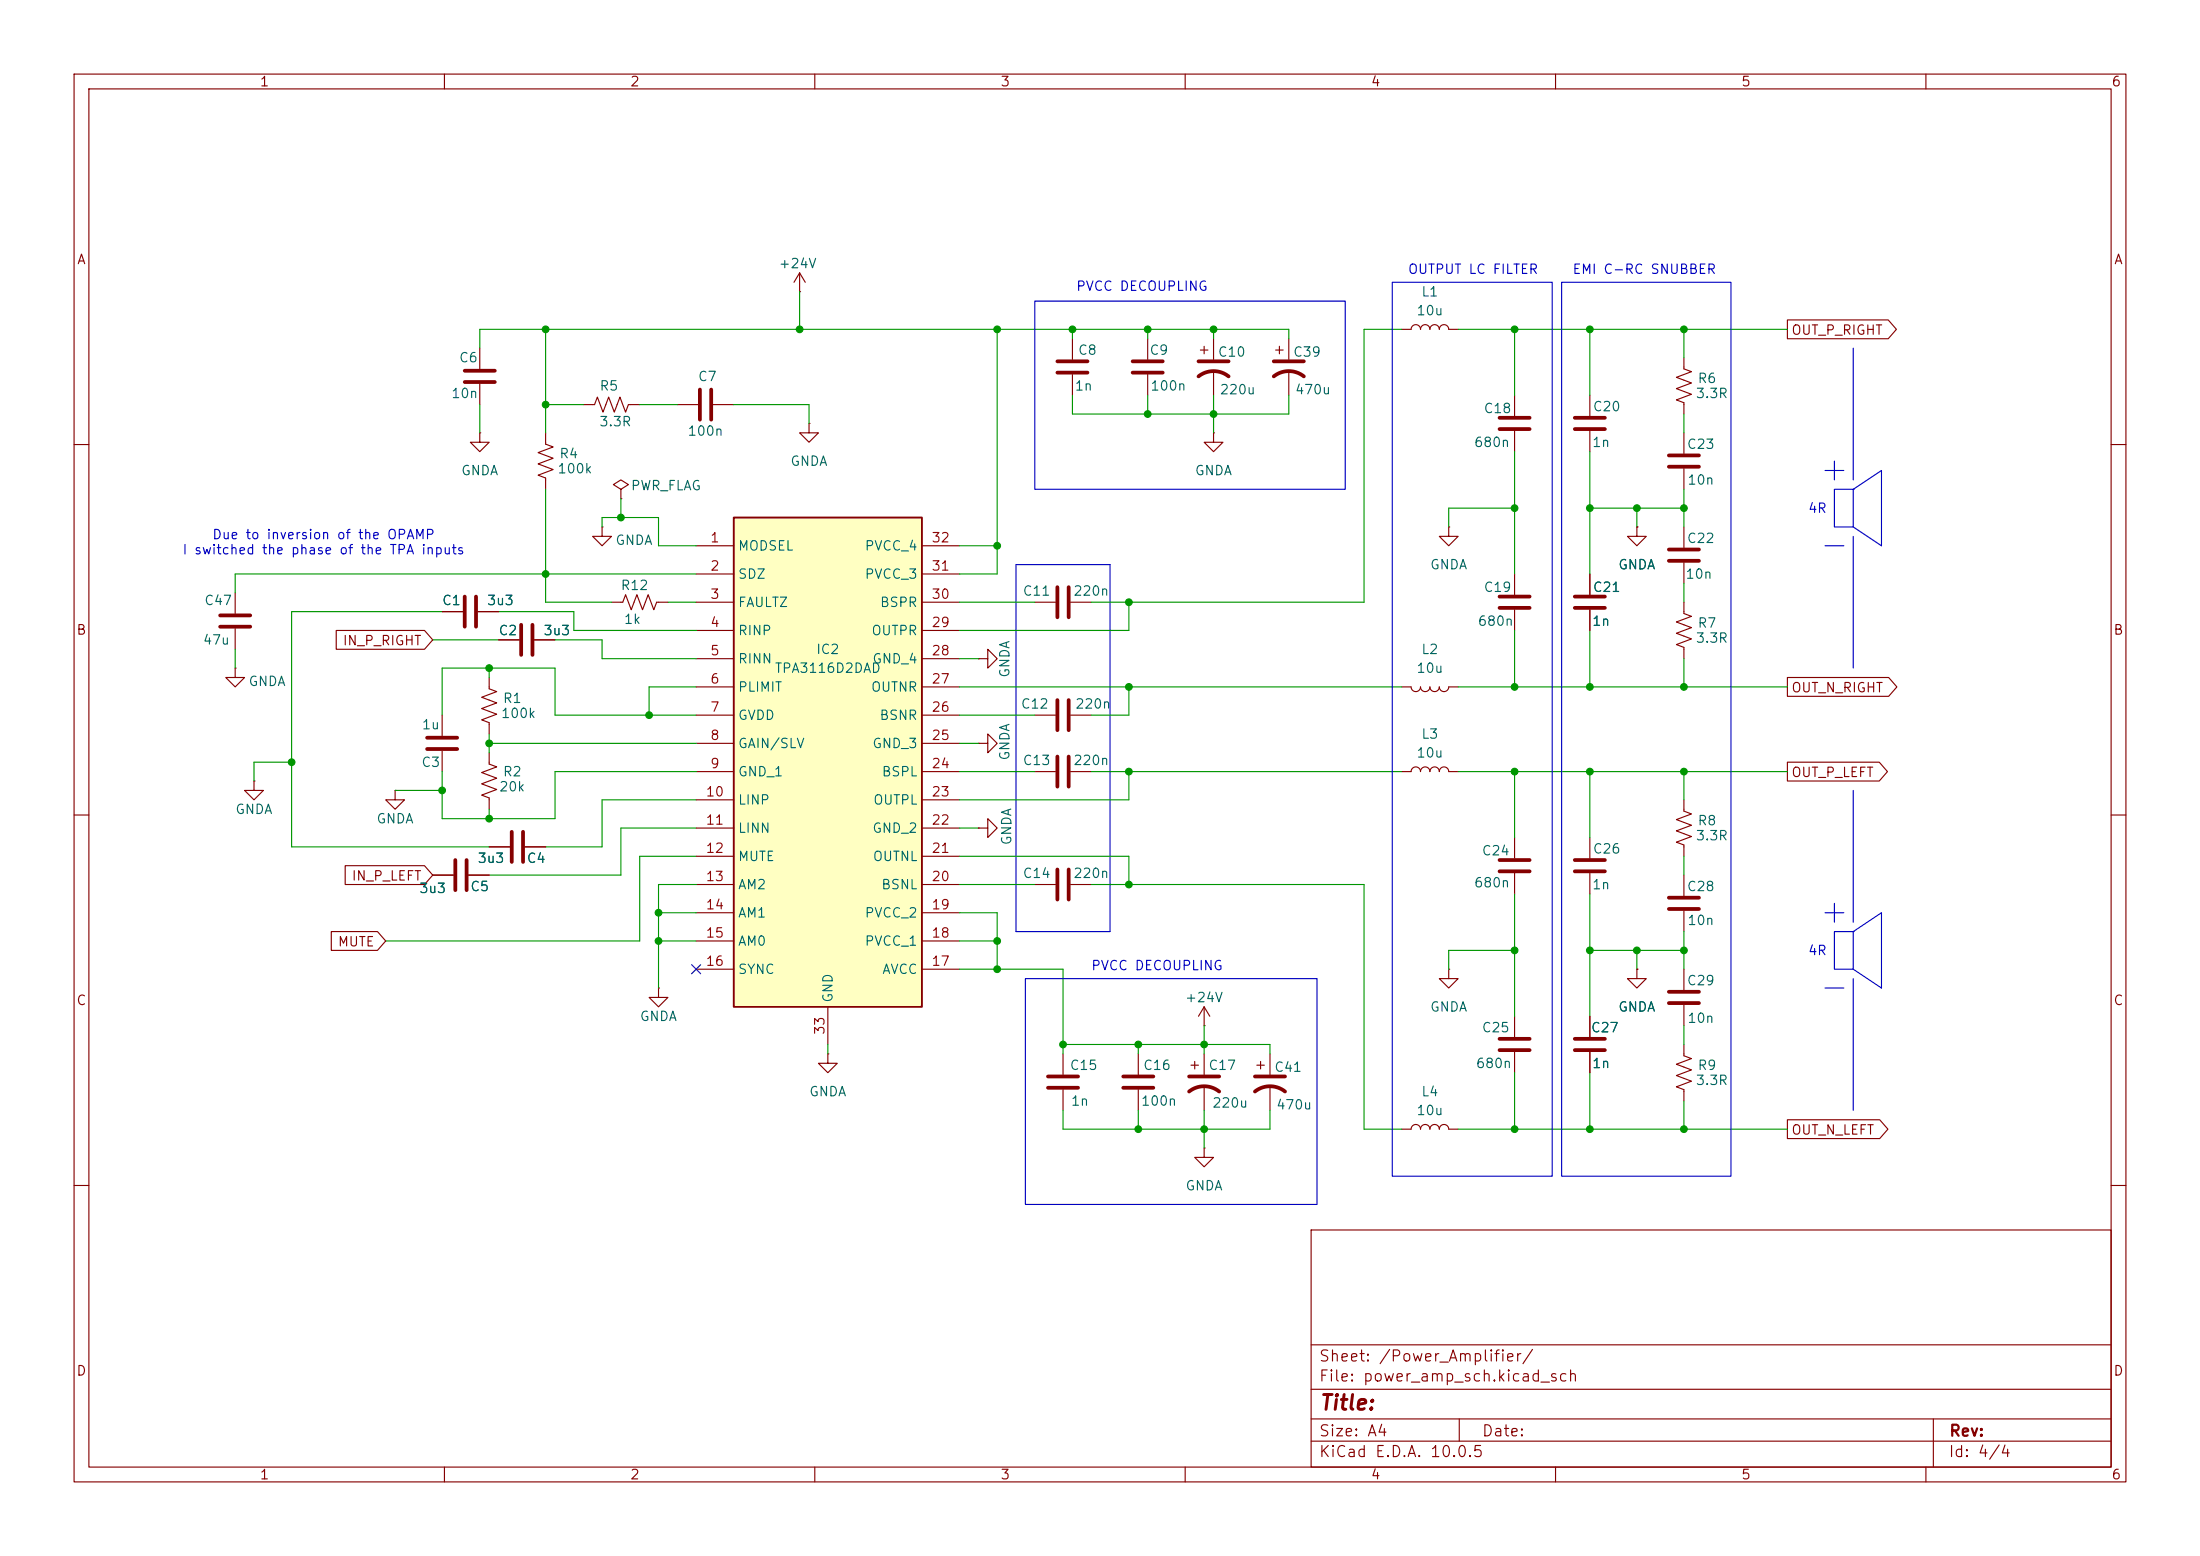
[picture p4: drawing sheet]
<svg xmlns="http://www.w3.org/2000/svg" width="297mm" height="210mm" viewBox="0 0 297 210" stroke-linecap="round" stroke-linejoin="round" font-family="sans-serif">
<g fill="none" stroke="#840000" stroke-width=".15">
<path d="M10 10h277v190h-277zM12 12h273v186h-273zM60 10v2M110 10v2M160 10v2M210 10v2M260 10v2M64.8 58.4v1.3h1.2l-1.2 1.3-1.3-1.3h1.3M64.8 58.4h.1M64.8 47v2.8M64.8 51.8v2.8M73.7 58.4v1.5l1 .4-2.1 .8 2.1 .7-2.1 .8 2.1 .8-2.1 .7 1.1 .4v1.5"/>
<path d="M91.4 54.6h2.8M96.3 54.6h2.8M189.2 44.5h1.3a.64 .64 0 0 1 .6-.7 .64 .64 0 0 1 .7 .7 .64 .64 0 0 1 .6-.7 .64 .64 0 0 1 .6 .7 .64 .64 0 0 1 .7-.7 .64 .64 0 0 1 .6 .7 .64 .64 0 0 1 .6-.7 .64 .64 0 0 1 .7 .7h1.2M10 60h2M81.3 71.1v1.3h1.2l-1.2 1.3-1.3-1.3h1.3M81.3 71.1h.1M83.8 66l1-.6-1-.6-1 .6 1 .6v1.3M83.8 67.3h.1M195.6 71.1v1.3h1.2l-1.2 1.3-1.3-1.3h1.3M195.6 71.1h.1M204.5 77.5v2.8M285 60h2"/>
<path d="M31.7 90.2v1.2h1.3l-1.3 1.3-1.2-1.3h1.2M31.7 90.2h.1M31.7 80v2.8M31.7 84.8v2.8M59.7 82.6h2.8M64.5 82.6h2.8M66 91.4v1.6l1.1 .3-2.1 .8 2.1 .8-2.1 .7 2.1 .8-2.1 .8 1 .3v1.6M67.3 86.4h2.8M72.1 86.4h2.8M82.5 81.3h1.6l.4-1 .7 2 .8-2 .7 2 .8-2 .8 2 .3-1h1.6M189.2 92.7h1.3a.64 .64 0 0 0 .6 .6 .64 .64 0 0 0 .7-.6 .64 .64 0 0 0 .6 .6 .64 .64 0 0 0 .6-.6 .64 .64 0 0 0 .7 .6 .64 .64 0 0 0 .6-.6 .64 .64 0 0 0 .6 .6 .64 .64 0 0 0 .7-.6h1.2M204.5 82.3v2.8"/>
<path d="M10 110h2M34.3 105.4v1.3h1.3l-1.3 1.3-1.3-1.3h1.3M34.3 105.4h.1M53.3 106.7v1.3h1.3l-1.3 1.2-1.2-1.2h1.2M53.3 106.7h.1M66 101.6v1.5l1.1 .4-2.1 .8 2.1 .7-2.1 .8 2.1 .8-2.1 .7 1 .4v1.5M132.1 111.8h1.2v-1.3l1.3 1.3-1.3 1.2v-1.2M132.1 111.8h.1M132.1 100.3h1.2v-1.2l1.3 1.2-1.3 1.3v-1.3M132.1 100.3h.1M139.7 104.1h2.8M139.7 119.4h2.8"/>
<path d="M144.5 104.1h2.8M144.5 119.4h2.8M204.5 113v2.8M204.5 117.9v2.8M214.6 113v2.8M214.6 117.9v2.8M285 110h2M88.9 133.4v1.2h1.3l-1.3 1.3-1.3-1.3h1.3M88.9 133.4h.1M204.5 137.2v2.8M214.6 137.2v2.8M204.5 142v2.8"/>
<path d="M214.6 142v2.8M10 160h2M177 166h108v32h-108zM285 160h2M60 198v2M110 198v2M160 198v2M177 194.5h108M177 191.5h108M177 187.5h108M177 181.5h108M197 191.5v3"/>
<path d="M210 198v2M260 198v2M261 191.5v6.5"/>
</g>
<g fill="none" stroke="#840000" stroke-width=".51">
<path d="M62.7 51.6h4.1M62.7 50h4.1M94.5 52.6v4M96 52.6v4M29.7 84.6h4.1M29.7 83.1h4.1M62.7 80.5v4.1M64.3 80.5v4.1M70.4 84.3v4.1M71.9 84.3v4.1M202.4 80.5h4.1M202.4 82h4.1"/>
<path d="M142.7 102.1v4.1M142.7 117.3v4.1M144.3 102.1v4.1M144.3 117.3v4.1M202.4 116.1h4.1M202.4 117.6h4.1M212.6 116.1h4.1M212.6 117.6h4.1M202.4 140.2h4.1M202.4 141.7h4.1M212.6 140.2h4.1M212.6 141.7h4.1"/>
</g>
<path d="M99.1 69.9h25.4v66h-25.4z" fill="#ffffc2"/>
<path d="M99.1 69.9h25.4v66h-25.4z" fill="none" stroke="#840000" stroke-width=".25"/>
<g fill="none" stroke="#840000" stroke-width=".15">
<path d="M107.9 39.4h.1M107.9 36.8l-.7 1.3M107.9 36.8l.8 1.3M107.9 36.8v2.6M78.7 54.6h1.6l.3-1 .8 2 .8-2 .7 2 .8-2 .8 2 .3-1h1.6M109.2 57.2v1.2h1.3l-1.3 1.3-1.3-1.3h1.3M109.2 57.2h.1M144.8 45.7v2.8M144.8 50.5v2.8M154.9 45.7v2.8M154.9 50.5v2.8M162.1 47.2h1"/>
<path d="M162.6 46.7v1.1M163.8 58.4v1.3h1.3l-1.3 1.3-1.2-1.3h1.2M163.8 58.4h.1M163.8 45.7v2.8M163.8 50v3.3M172.2 47.2h1M172.7 46.7v1.1M174 45.7v2.8M174 50v3.3M204.5 53.3v2.8M204.5 58.2v2.8M214.6 53.3v2.8"/>
<path d="M214.6 58.2v2.8M227.3 48.3v1.5l1 .4-2 .7 2 .8-2 .8 2 .7-2 .8 1 .4v1.5M227.3 58.4v2.8M241.3 43.2h13.6l1.1 1.3-1.1 1.2h-13.6zM94 73.7h5.1M94 77.5h5.1M124.5 73.7h5M124.5 77.5h5M214.6 77.5v2.8M221 71.1v1.3h1.2l-1.2 1.3-1.3-1.3h1.3M221 71.1h.1M227.3 63.2v2.8"/>
<path d="M227.3 71.1v2.8M227.3 75.9v2.8M45.4 85.1h11.9l1.1 1.3-1.1 1.2h-11.9zM59.7 96.5v2.8M59.7 82.6h2.8M64.5 82.6h2.8M67.3 86.4h2.8M72.1 86.4h2.8M94 81.3h5.1M94 85.1h5.1M94 88.9h5.1M94 92.7h5.1"/>
<path d="M94 96.5h5.1M124.5 81.3h5M124.5 85.1h5M124.5 88.9h5M124.5 92.7h5M124.5 96.5h5M132.1 88.9h1.2v-1.3l1.3 1.3-1.3 1.3v-1.3M132.1 88.9h.1M139.7 81.3h2.8M139.7 96.5h2.8M144.5 81.3h2.8M144.5 96.5h2.8"/>
<path d="M214.6 82.3v2.8M227.3 81.3v1.5l1 .4-2 .7 2 .8-2 .8 2 .7-2 .8 1 .4v1.5M241.3 91.4h13.7l1.1 1.3-1.1 1.3h-13.7zM46.6 116.8h10.7l1.1 1.3-1.1 1.3h-10.7zM58.4 118.1h2.8M59.7 101.3v2.8M63.2 118.1h2.8M66 114.3h2.8M70.9 114.3h2.8M94 100.3h5.1M94 104.1h5.1M94 108h5.1"/>
<path d="M94 111.8h5.1M94 115.6h5.1M94 119.4h5.1M124.5 100.3h5M124.5 104.1h5M124.5 108h5M124.5 111.8h5M124.5 115.6h5M124.5 119.4h5M189.2 104.1h1.3a.64 .64 0 0 1 .6-.6 .64 .64 0 0 1 .7 .6 .64 .64 0 0 1 .6-.6 .64 .64 0 0 1 .6 .6 .64 .64 0 0 1 .7-.6 .64 .64 0 0 1 .6 .6 .64 .64 0 0 1 .6-.6 .64 .64 0 0 1 .7 .6h1.2M227.3 108v1.5l1 .4-2 .7 2 .8-2 .7 2 .8-2 .8 1 .3v1.6M227.3 118.1v2.8"/>
<path d="M241.3 102.9h12.4l1.1 1.2-1.1 1.3h-12.4zM44.7 125.7h6.3l1.1 1.3-1.1 1.3h-6.3zM94 123.2h5.1M94 127h5.1M94 130.8h5.1M111.8 135.9v5.1M124.5 123.2h5M124.5 127h5M124.5 130.8h5M162.6 138.4h.1M162.6 135.9l-.8 1.3M162.6 135.9l.7 1.3"/>
<path d="M162.6 135.9v2.5M195.6 130.8v1.3h1.2l-1.2 1.3-1.3-1.3h1.3M195.6 130.8h.1M214.6 137.2v2.8M221 130.8v1.3h1.2l-1.2 1.3-1.3-1.3h1.3M221 130.8h.1M227.3 122.9v2.8M227.3 130.8v2.8M227.3 135.6v2.8M111.8 142.2v1.3h1.2l-1.2 1.3-1.3-1.3h1.3M111.8 142.2h.1M143.5 142.2v2.8"/>
<path d="M143.5 147.1v2.8M153.7 142.2v2.8M153.7 147.1v2.8M160.8 143.8h1M161.3 143.3v1M162.6 154.9v1.3h1.2l-1.2 1.3-1.3-1.3h1.3M162.6 154.9h.1M162.6 142.2v2.8M162.6 146.6v3.3M169.7 143.8h1M170.2 143.3v1M171.4 142.2v2.8"/>
<path d="M171.4 146.6v3.3M189.2 152.4h1.3a.64 .64 0 0 1 .6-.6 .64 .64 0 0 1 .7 .6 .64 .64 0 0 1 .6-.6 .64 .64 0 0 1 .6 .6 .64 .64 0 0 1 .7-.6 .64 .64 0 0 1 .6 .6 .64 .64 0 0 1 .6-.6 .64 .64 0 0 1 .7 .6h1.2M214.6 142v2.8M227.3 141v1.5l1 .4-2 .7 2 .8-2 .8 2 .7-2 .8 1 .4v1.5M241.3 151.1h12.5l1.1 1.3-1.1 1.3h-12.5z"/>
</g>
<g fill="none" stroke="#840000" stroke-width=".51">
<path d="M142.7 48.8h4.1M142.7 50.3h4.1M152.9 48.8h4.1M152.9 50.3h4.1M161.8 50.8a3.3 3.3 0 0 1 4.1 0M161.8 48.8h4.1M172 50.8a3.3 3.3 0 0 1 4 0M172 48.8h4M202.4 56.4h4.1M202.4 57.9h4.1M212.6 56.4h4.1M212.6 57.9h4.1"/>
<path d="M142.7 79.2v4.1M144.3 79.2v4.1M225.3 61.5h4.1M225.3 63h4.1M225.3 74.2h4.1M225.3 75.7h4.1M57.7 99.6h4M142.7 94.5v4.1M144.3 94.5v4.1M212.6 80.5h4.1M212.6 82h4.1M57.7 101.1h4"/>
<path d="M61.5 116.1v4M63 116.1v4M69.1 112.3v4M70.6 112.3v4M225.3 133.9h4.1M225.3 135.4h4.1M225.3 121.2h4.1M225.3 122.7h4.1M141.5 145.3h4M141.5 146.8h4M151.6 145.3h4.1M151.6 146.8h4.1"/>
<path d="M160.5 147.3a3.3 3.3 0 0 1 4.1 0M160.5 145.3h4.1M169.4 147.3a3.3 3.3 0 0 1 4.1 0M169.4 145.3h4.1"/>
</g>
<g fill="none" stroke="#0000c2" stroke-width=".15">
<path d="M188 38.1h21.5v120.7h-21.5zM210.8 38.1h22.9v120.7h-22.9zM139.7 40.6h41.9v25.4h-41.9zM250.2 47v17.8M137.2 76.2h12.7v49.5h-12.7zM246.4 63.5h2.5M246.4 73.7h2.5M247.6 66h2.6v5.1h-2.6zM247.6 62.2v2.6M250.2 66h.1M250.2 66l3.8-2.5v10.2l-3.8-2.6M250.2 72.4v17.8"/>
<path d="M250.2 106.7v17.8M138.4 132.1h39.4v30.5h-39.4zM246.4 123.2h2.5M246.4 133.4h2.5M247.6 125.7h2.6v5.1h-2.6zM247.6 121.9v2.6M250.2 125.7h.1M250.2 125.7l3.8-2.5v10.2l-3.8-2.6M250.2 132.1v17.8"/>
</g>
<g fill="none" stroke="#009600" stroke-width=".15">
<path d="M107.9 39.4v5.1M64.8 54.6v3.8M73.7 54.6h5M73.7 44.5v13.9M86.4 54.6h5M99.1 54.6h10.1v2.6M134.6 44.5v33h-5.1M144.8 53.3v2.6h29.2v-2.6M144.8 44.5v1.2M154.9 44.5v1.2M154.9 53.3v2.6M163.8 44.5v1.2"/>
<path d="M163.8 53.3v5.1M174 45.7v-1.2h-109.2v2.5M189.2 44.5h-5.1v36.8h-36.8M196.8 44.5h44.5M204.5 44.5v8.8M214.6 44.5v8.8M227.3 44.5v3.8M227.3 55.9v2.5M73.7 66v15.3h8.8M81.3 71.1v-1.2h7.6v3.8h5.1M83.8 67.3v2.6M94 77.5h-62.3v2.5"/>
<path d="M129.5 73.7h5.1M204.5 68.6h-8.9v2.5M204.5 61v16.5M214.6 68.6h12.7M214.6 61v16.5M221 68.6v2.5M227.3 66v5.1M227.3 78.7v2.6M31.7 87.6v2.6M58.4 86.4h8.9M59.7 96.5v-6.3h15.2v6.3h19.1M59.7 82.6h-20.3v31.7h26.6"/>
<path d="M66 90.2v1.2M66 99.1v2.5M67.3 82.6h10.2v2.5h16.5M74.9 86.4h6.4v2.5h12.7M90.2 81.3h3.8M94 92.7h-6.4v3.8M129.5 96.5h10.2M129.5 92.7h59.7M129.5 81.3h10.2M129.5 88.9h2.6M152.4 92.7v3.8h-5.1M152.4 81.3v3.8h-22.9"/>
<path d="M196.8 92.7h44.5M204.5 85.1v7.6M214.6 85.1v7.6M227.3 88.9v3.8M39.4 102.9h-5.1v2.5M53.3 106.7h6.4M59.7 104.1v6.4h15.2v-6.4h19.1M66 109.2v1.3M66 100.3h28M94 108h-12.7v6.3h-7.6M94 111.8h-10.2v6.3h-17.8M94 115.6h-7.6v11.4h-34.3"/>
<path d="M94 119.4h-5.1v14M129.5 104.1h10.2M129.5 100.3h2.6M129.5 115.6h22.9v3.8M129.5 111.8h2.6M129.5 119.4h10.2M147.3 104.1h41.9M147.3 119.4h36.8v33h5.1M152.4 104.1v3.9h-22.9M196.8 104.1h44.5M204.5 104.1v8.9M214.6 104.1v8.9"/>
<path d="M227.3 104.1v3.9M227.3 115.6v2.5M88.9 123.2h5.1M88.9 127h5.1M129.5 123.2h5.1v7.6M129.5 127h5.1M129.5 130.8h14v11.4M162.6 138.4v3.8M204.5 120.7v16.5M204.5 128.3h-8.9v2.5M214.6 120.7v16.5M214.6 128.3h12.7"/>
<path d="M221 128.3v2.5M227.3 125.7v5.1M227.3 138.4v2.6M111.8 141v1.2M143.5 141h27.9v1.2M143.5 149.9v2.5h27.9v-2.5M153.7 141v1.2M153.7 149.9v2.5M162.6 149.9v5M196.8 152.4h44.5M204.5 144.8v7.6M214.6 144.8v7.6"/>
<path d="M227.3 148.6v3.8"/>
</g>
<path d="M93.4 130.2l1.2 1.2M94.6 130.2l-1.2 1.2" fill="none" stroke="#000084" stroke-width=".15"/>
<g fill="#009600" stroke="#009600" stroke-width=".14">
<circle cx="88.9" cy="127" r=".46"/>
<circle cx="88.9" cy="123.2" r=".46"/>
<circle cx="152.4" cy="92.7" r=".46"/>
<circle cx="152.4" cy="104.1" r=".46"/>
<circle cx="66" cy="90.2" r=".46"/>
<circle cx="73.7" cy="77.5" r=".46"/>
<circle cx="59.7" cy="106.7" r=".46"/>
<circle cx="39.4" cy="102.9" r=".46"/>
<circle cx="66" cy="100.3" r=".46"/>
<circle cx="66" cy="110.5" r=".46"/>
<circle cx="87.6" cy="96.5" r=".46"/>
<circle cx="83.8" cy="69.9" r=".46"/>
<circle cx="107.9" cy="44.5" r=".46"/>
<circle cx="73.7" cy="54.6" r=".46"/>
<circle cx="73.7" cy="44.5" r=".46"/>
<circle cx="134.6" cy="127" r=".46"/>
<circle cx="134.6" cy="130.8" r=".46"/>
<circle cx="152.4" cy="119.4" r=".46"/>
<circle cx="152.4" cy="81.3" r=".46"/>
<circle cx="204.5" cy="44.5" r=".46"/>
<circle cx="214.6" cy="44.5" r=".46"/>
<circle cx="227.3" cy="68.6" r=".46"/>
<circle cx="214.6" cy="68.6" r=".46"/>
<circle cx="221" cy="68.6" r=".46"/>
<circle cx="204.5" cy="68.6" r=".46"/>
<circle cx="227.3" cy="104.1" r=".46"/>
<circle cx="214.6" cy="104.1" r=".46"/>
<circle cx="204.5" cy="128.3" r=".46"/>
<circle cx="221" cy="128.3" r=".46"/>
<circle cx="204.5" cy="92.7" r=".46"/>
<circle cx="227.3" cy="128.3" r=".46"/>
<circle cx="214.6" cy="128.3" r=".46"/>
<circle cx="204.5" cy="152.4" r=".46"/>
<circle cx="227.3" cy="92.7" r=".46"/>
<circle cx="214.6" cy="92.7" r=".46"/>
<circle cx="227.3" cy="152.4" r=".46"/>
<circle cx="214.6" cy="152.4" r=".46"/>
<circle cx="204.5" cy="104.1" r=".46"/>
<circle cx="154.9" cy="44.5" r=".46"/>
<circle cx="134.6" cy="44.5" r=".46"/>
<circle cx="144.8" cy="44.5" r=".46"/>
<circle cx="163.8" cy="44.5" r=".46"/>
<circle cx="163.8" cy="55.9" r=".46"/>
<circle cx="134.6" cy="73.7" r=".46"/>
<circle cx="154.9" cy="55.9" r=".46"/>
<circle cx="227.3" cy="44.5" r=".46"/>
<circle cx="162.6" cy="141" r=".46"/>
<circle cx="153.7" cy="152.4" r=".46"/>
<circle cx="153.7" cy="141" r=".46"/>
<circle cx="143.5" cy="141" r=".46"/>
<circle cx="162.6" cy="152.4" r=".46"/>
</g>
<text font-size="2" fill="#840000" x="178" y="190.8">Title:</text>
<g font-size="1.5" fill="#840000">
<text x="178" y="184.1">Sheet: /Power_Amplifier/</text>
<text x="178" y="186.8">File: power_amp_sch.kicad_sch</text>
<text x="178" y="197">KiCad E.D.A. 10.0.5</text>
<text x="178" y="194.2">Size: A4</text>
<text x="200" y="194.2">Date:</text>
<text x="263" y="197">Id: 4/4</text>
<text x="263" y="194.2">Rev:</text>
</g>
<g font-size="1.3" fill="#840000">
<text x="35" y="12">1</text>
<text x="85" y="12">2</text>
<text x="135" y="12">3</text>
<text x="185" y="12">4</text>
<text x="235" y="12">5</text>
<text x="285" y="12">6</text>
<text x="10.3" y="36">A</text>
<text x="285.3" y="36">A</text>
<text x="241.7" y="45.5">OUT_P_RIGHT</text>
<text x="10.2" y="86">B</text>
<text x="46.2" y="87.4">IN_P_RIGHT</text>
<text x="285.2" y="86">B</text>
<text x="241.7" y="93.8">OUT_N_RIGHT</text>
<text x="241.7" y="105.2">OUT_P_LEFT</text>
<text x="47.4" y="119.2">IN_P_LEFT</text>
<text x="45.5" y="128.1">MUTE</text>
<text x="10.2" y="136">C</text>
<text x="285.2" y="136">C</text>
<text x="241.7" y="153.5">OUT_N_LEFT</text>
<text x="10.2" y="186">D</text>
<text x="285.2" y="186">D</text>
<text x="35" y="200">1</text>
<text x="85" y="200">2</text>
<text x="135" y="200">3</text>
<text x="185" y="200">4</text>
<text x="235" y="200">5</text>
<text x="285" y="200">6</text>
</g>
<g font-size="1.3" fill="#006464">
<text x="105" y="36.5">+24V</text>
<text x="191.8" y="40.3">L1</text>
<text x="191.1" y="42.9">10u</text>
<text x="61.9" y="49.2">C6</text>
<text x="80.8" y="53">R5</text>
<text x="94.1" y="51.8">C7</text>
<text x="145" y="53">1n</text>
<text x="145.4" y="48.2">C8</text>
<text x="155.1" y="48.2">C9</text>
<text x="155.2" y="53">100n</text>
<text x="164.3" y="48.5">C10</text>
<text x="164.6" y="53.5">220u</text>
<text x="174.5" y="48.5">C39</text>
<text x="174.7" y="53.5">470u</text>
<text x="229.1" y="52">R6</text>
<text x="60.8" y="54">10n</text>
<text x="80.8" y="57.9">3.3R</text>
<text x="92.7" y="59.1">100n</text>
<text x="200.2" y="56.1">C18</text>
<text x="214.9" y="55.8">C20</text>
<text x="228.8" y="54">3.3R</text>
<text x="62.2" y="64.5">GNDA</text>
<text x="75.2" y="64.2">100k</text>
<text x="75.4" y="62.2">R4</text>
<text x="106.6" y="63.2">GNDA</text>
<text x="161.2" y="64.5">GNDA</text>
<text x="198.9" y="60.7">680n</text>
<text x="214.8" y="60.7">1n</text>
<text x="227.6" y="60.9">C23</text>
<text x="227.7" y="65.7">10n</text>
<text x="85.1" y="66.5">PWR_FLAG</text>
<text x="83" y="73.9">GNDA</text>
<text x="99.5" y="74.6">MODSEL</text>
<text x="116.6" y="74.6">PVCC_4</text>
<text x="193" y="77.2">GNDA</text>
<text x="218.4" y="77.2">GNDA</text>
<text x="227.6" y="73.6">C22</text>
<text x="27.5" y="82">C47</text>
<text x="59.6" y="82">C1</text>
<text x="65.7" y="82">3u3</text>
<text x="83.7" y="80">R12</text>
<text x="99.5" y="78.4">SDZ</text>
<text x="99.5" y="82.2">FAULTZ</text>
<text x="116.6" y="78.4">PVCC_3</text>
<text x="118.7" y="82.2">BSPR</text>
<text x="138" y="80.7">C11</text>
<text x="144.8" y="80.7">220n</text>
<text x="200.2" y="80.2">C19</text>
<text x="214.9" y="80.2">C21</text>
<text x="227.5" y="78.4">10n</text>
<text x="27.3" y="87.3">47u</text>
<text x="67.2" y="86.1">C2</text>
<text x="73.3" y="86.1">3u3</text>
<text x="84.1" y="84.5">1k</text>
<text x="99.5" y="86.1">RINP</text>
<text x="99.5" y="89.9">RINN</text>
<text x="110.1" y="88.6">IC2</text>
<text x="117.6" y="86.1">OUTPR</text>
<text x="117.7" y="89.9">GND_4</text>
<text x="191.8" y="88.6">L2</text>
<text x="199.4" y="84.8">680n</text>
<text x="214.8" y="84.8">1n</text>
<text x="228.8" y="87.1">3.3R</text>
<text x="229.1" y="85">R7</text>
<text x="33.5" y="92.9">GNDA</text>
<text x="67.8" y="95.2">R1</text>
<text x="99.5" y="93.7">PLIMIT</text>
<text x="104.5" y="91.1">TPA3116D2DAD</text>
<text x="117.5" y="93.7">OUTNR</text>
<text x="136.6" y="91.6" transform="rotate(-90 136.6 91.6)">GNDA</text>
<text x="137.7" y="96">C12</text>
<text x="145.1" y="96">220n</text>
<text x="191.1" y="91.1">10u</text>
<text x="56.9" y="98.8">1u</text>
<text x="67.5" y="97.2">100k</text>
<text x="99.5" y="97.5">GVDD</text>
<text x="99.5" y="101.3">GAIN/SLV</text>
<text x="117.7" y="101.3">GND_3</text>
<text x="118.6" y="97.5">BSNR</text>
<text x="191.8" y="100">L3</text>
<text x="56.8" y="103.8">C3</text>
<text x="67.3" y="107.1">20k</text>
<text x="67.8" y="105.1">R2</text>
<text x="99.5" y="105.1">GND_1</text>
<text x="118.9" y="105.1">BSPL</text>
<text x="136.6" y="102.7" transform="rotate(-90 136.6 102.7)">GNDA</text>
<text x="138" y="103.6">C13</text>
<text x="144.8" y="103.6">220n</text>
<text x="191.1" y="102.6">10u</text>
<text x="31.7" y="110.2">GNDA</text>
<text x="50.7" y="111.5">GNDA</text>
<text x="99.5" y="108.9">LINP</text>
<text x="99.5" y="112.7">LINN</text>
<text x="117.7" y="112.7">GND_2</text>
<text x="117.8" y="108.9">OUTPL</text>
<text x="228.8" y="113.7">3.3R</text>
<text x="229.1" y="111.7">R8</text>
<text x="64.4" y="116.8">3u3</text>
<text x="71" y="116.8">C4</text>
<text x="99.5" y="116.5">MUTE</text>
<text x="117.7" y="116.5">OUTNL</text>
<text x="136.9" y="114.2" transform="rotate(-90 136.9 114.2)">GNDA</text>
<text x="138" y="118.8">C14</text>
<text x="144.8" y="118.8">220n</text>
<text x="200" y="115.8">C24</text>
<text x="214.9" y="115.5">C26</text>
<text x="56.5" y="120.9">3u3</text>
<text x="63.4" y="120.6">C5</text>
<text x="99.5" y="120.3">AM2</text>
<text x="99.5" y="124.2">AM1</text>
<text x="116.6" y="124.2">PVCC_2</text>
<text x="118.9" y="120.3">BSNL</text>
<text x="198.9" y="120.1">680n</text>
<text x="214.8" y="120.3">1n</text>
<text x="227.6" y="120.6">C28</text>
<text x="227.7" y="125.2">10n</text>
<text x="99.5" y="128">AM0</text>
<text x="99.5" y="131.8">SYNC</text>
<text x="116.6" y="128">PVCC_1</text>
<text x="119" y="131.8">AVCC</text>
<text x="112.7" y="135.4" transform="rotate(-90 112.7 135.4)">GND</text>
<text x="159.9" y="135.6">+24V</text>
<text x="193" y="136.9">GNDA</text>
<text x="218.4" y="136.9">GNDA</text>
<text x="227.6" y="133.3">C29</text>
<text x="86.3" y="138.1">GNDA</text>
<text x="200" y="139.6">C25</text>
<text x="214.7" y="139.6">C27</text>
<text x="227.7" y="138.4">10n</text>
<text x="109.2" y="148.3">GNDA</text>
<text x="144.3" y="144.7">C15</text>
<text x="144.5" y="149.6">1n</text>
<text x="153.9" y="149.6">100n</text>
<text x="154.2" y="144.7">C16</text>
<text x="163.1" y="144.7">C17</text>
<text x="163.6" y="149.8">220u</text>
<text x="171.9" y="145">C41</text>
<text x="191.8" y="148.3">L4</text>
<text x="199.2" y="144.5">680n</text>
<text x="214.8" y="144.5">1n</text>
<text x="228.8" y="146.8">3.3R</text>
<text x="229.1" y="144.7">R9</text>
<text x="172.2" y="150.1">470u</text>
<text x="191.1" y="150.8">10u</text>
<text x="160" y="161">GNDA</text>
</g>
<g font-size="1.3" fill="#0000c2">
<text x="145.2" y="39.6">PVCC DECOUPLING</text>
<text x="190" y="37.3">OUTPUT LC FILTER</text>
<text x="212.2" y="37.3">EMI C-RC SNUBBER</text>
<text x="244" y="69.5">4R</text>
<text x="24.5" y="75.1">I switched the phase of the TPA inputs</text>
<text x="28.6" y="73.1">Due to inversion of the OPAMP</text>
<text x="147.2" y="131.3">PVCC DECOUPLING</text>
<text x="244" y="129.2">4R</text>
</g>
<g font-size="1.3" fill="#a90000">
<text x="95.8" y="73.5">1</text>
<text x="95.8" y="77.3">2</text>
<text x="125.7" y="77.3">31</text>
<text x="125.7" y="73.5">32</text>
<text x="95.8" y="81.1">3</text>
<text x="125.7" y="81.1">30</text>
<text x="95.8" y="85">4</text>
<text x="95.8" y="88.8">5</text>
<text x="125.7" y="88.8">28</text>
<text x="125.7" y="85">29</text>
<text x="95.8" y="92.6">6</text>
<text x="125.7" y="92.6">27</text>
<text x="95.8" y="96.4">7</text>
<text x="95.8" y="100.2">8</text>
<text x="125.7" y="100.2">25</text>
<text x="125.7" y="96.4">26</text>
<text x="95.2" y="107.8">10</text>
<text x="95.8" y="104">9</text>
<text x="125.7" y="107.8">23</text>
<text x="125.7" y="104">24</text>
<text x="95.2" y="111.6">11</text>
<text x="125.7" y="111.6">22</text>
<text x="95.2" y="115.4">12</text>
<text x="95.2" y="119.2">13</text>
<text x="125.7" y="119.2">20</text>
<text x="125.7" y="115.4">21</text>
<text x="95.2" y="123.1">14</text>
<text x="125.7" y="123.1">19</text>
<text x="95.2" y="126.9">15</text>
<text x="95.2" y="130.7">16</text>
<text x="125.7" y="130.7">17</text>
<text x="125.7" y="126.9">18</text>
<text x="111.6" y="139.8" transform="rotate(-90 111.6 139.8)">33</text>
</g>
</svg>
